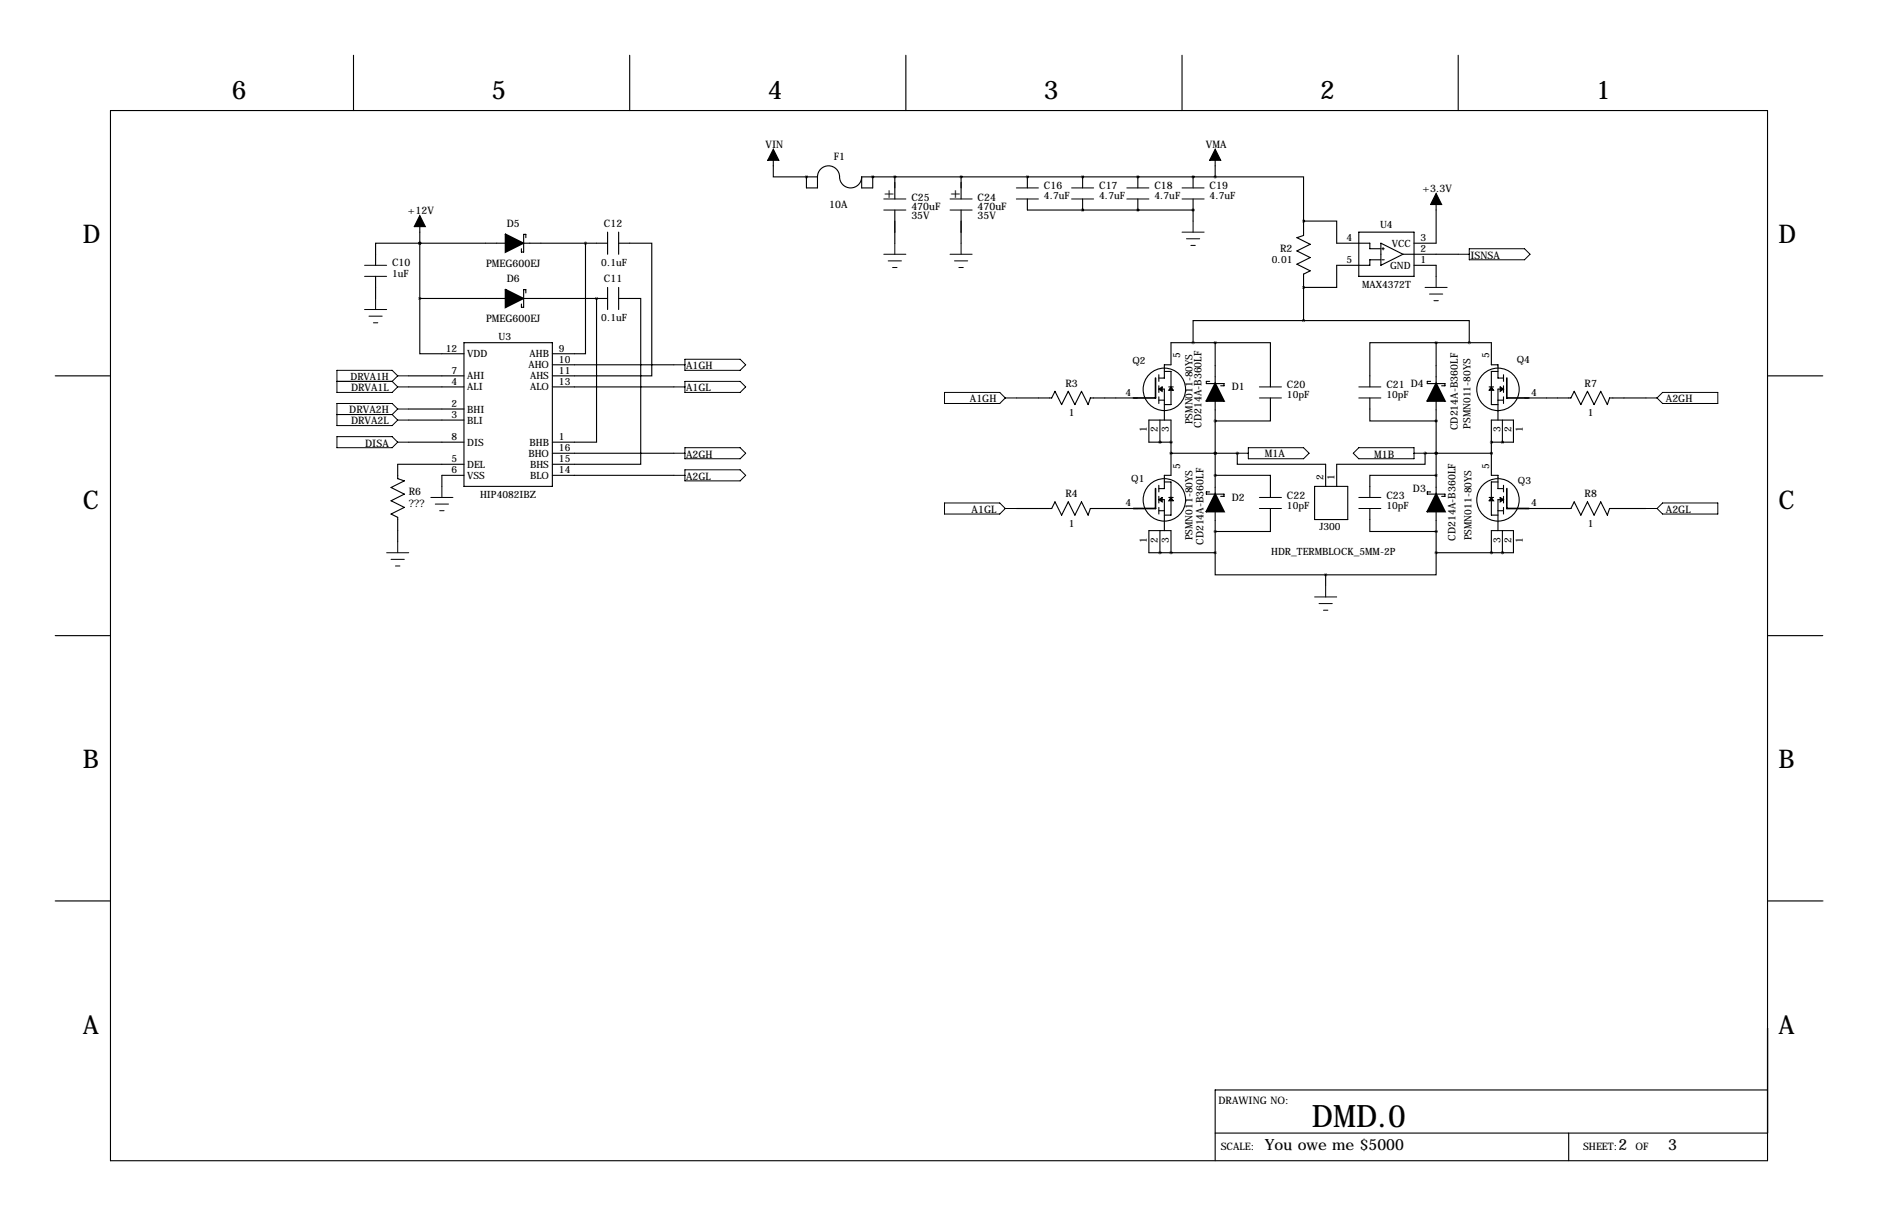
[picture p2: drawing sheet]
<svg xmlns="http://www.w3.org/2000/svg" width="432mm" height="279mm" viewBox="0 0 432 279" stroke-linecap="round" stroke-linejoin="round" font-family="sans-serif">
<g fill="none" stroke="#000" stroke-width=".25">
<path d="M81.3 12.7v12.7M144.8 12.7v12.7M208.3 12.7v12.7M271.8 12.7v12.7M335.3 12.7v12.7M25.4 25.4h381v241.3h-381zM177.8 36.8v3.8h7.6M279.4 36.8v3.8M96.5 55.9h-10.1v5.1M96.5 55.9h.1M96.5 55.9h19.7M96.5 52.1v16.5"/>
<path d="M120.3 55.9h19.4M120.9 54.6v-.8h-.5v4.1h-.5v-.7M134.6 55.9v25.4h-7.6M139.7 53.3v5.1M142.2 55.9h7.7v30.5h-22.9M142.2 53.3v5.1M185.4 40.6h.1M185.4 40.6v2.6h2.6v-2.6M185.4 40.6h2.6M188 40.6a2.54 2.54 0 0 1 2.5-2.5 2.54 2.54 0 0 1 2.5 2.5 2.54 2.54 0 0 0 2.6 2.6 2.54 2.54 0 0 0 2.5-2.6M198.1 40.6v2.6h2.6v-2.6M198.1 40.6h81.3"/>
<path d="M200.7 40.6h.1M205.7 40.6h.1M205.7 40.6v5.1M205.7 48.3v7.6M221 40.6h.1M221 40.6v5.1M221 48.3v7.6M236.2 40.6h.1M236.2 40.6v2.6M236.2 45.7v2.6h38.1M248.9 40.6h.1M248.9 48.3h.1"/>
<path d="M248.9 40.6v2.6M248.9 45.7v2.6M261.6 40.6h.1M261.6 48.3h.1M261.6 40.6v2.6M261.6 45.7v2.6M274.3 40.6h.1M274.3 48.3h.1M274.3 40.6v2.6M274.3 45.7v5.1M279.4 40.6h20.3v10.2M299.7 50.8h.1"/>
<path d="M299.7 50.8h7.6v5.1h7.7v1.3h2.5M299.7 50.8v3.3l-1.5 .5 3 1.5-3 1.6 3 1.5-3 1.5 3 1.5-1.5 .8v10.7M312.4 53.3h12.7v10.2h-12.7zM317.5 59.7h-2.5v1.3h-7.7v5h-7.6M317.5 55.9l5.1 2.5-5.1 2.6zM317.8 59.7h.5M317.8 57.2h.5M318 56.9v.5M322.6 58.4h12.7M330.2 47v8.9h-5.1M86.4 63.5v5.1M96.5 68.6v12.7h10.2"/>
<path d="M96.5 68.6h19.7M106.7 78.7h20.3v33.1h-20.3zM120.3 68.6h19.4M120.9 67.3v-.8h-.5v4.1h-.5v-.8M137.2 68.6h.1M137.2 68.6v33h-10.2M139.7 66v5.1M142.2 68.6h5.1v38.1h-20.3M142.2 66v5.1M279.4 78.7h12.7v10.2M279.4 78.7v9.4M279.4 78.7h-10.2v5.1h-1.5v3.1h-1.3"/>
<path d="M299.7 66h.1M299.7 73.7h-25.4v5M299.7 73.7h38.1v5M325.1 61h5.1v2.5M330.2 78.7h-15.2v10.2M330.2 78.7h12.7v5.1h1.5v3.1h1.3M330.2 78.7v9.4M12.7 86.4h12.7M94 86.4h12.7M94 96.5h12.7M94 88.9h12.7M94 94h12.7"/>
<path d="M127 83.8h27.9M127 88.9h27.9M233.7 91.4h8.1l.8-1.5 1.5 3.1 1.5-3.1 1.5 3.1 1.6-3.1 1.5 3.1 .5-1.6h10.9M266.4 89.4h1.3v7.1M266.4 86.1v1.5M266.4 88.6v1.6M266.4 91.2v1.5M266.4 91.9h1.3M266.7 96.5v5.1M267.7 85.3h1.5v3.6M268.7 88.9h1M269.2 89.7v3.3h-1.5"/>
<path d="M278.1 87.6h-.7v.5h4v.5h-.7M279.4 96.7h.1M279.4 92.2v21.3M292.1 91.4v5.3h-12.7M315 91.4v5.3h15.2M328.9 87.6h-.7v.5h4v.5h-.7M330.2 96.7h.1M330.2 92.2v21.3M342.4 88.9h1M342.9 89.7v3.3h1.5M344.4 85.3h-1.5v3.6M344.4 91.9h1.3"/>
<path d="M345.4 96.5v5.1M345.7 89.4h-1.3v7.1M345.7 86.1v1.5M345.7 88.6v1.6M345.7 91.2v1.5M350.5 91.4h10.7l.7-1.5 1.6 3.1 1.5-3.1 1.5 3.1 1.5-3.1 1.6 3.1 .5-1.6h8.4M406.4 86.4h12.7M94 101.6h12.7M106.7 109.2h-5.1v2.6M106.7 106.7h-15.3v3.3l1.6 .5-3.1 1.5 3.1 1.5-3.1 1.6 3.1 1.5-3.1 1.5 1.5 .8v5.6M127 109.2h27.9M127 104.1h27.9"/>
<path d="M233.7 116.8h8.1l.8-1.5 1.5 3.1 1.5-3.1 1.5 3.1 1.6-3.1 1.5 3.1 .5-1.6h10.9M266.4 114.8h1.3v7.1M266.4 111.5v1.5M266.4 114v1.6M266.4 116.6v1.5M266.4 117.3h1.3M266.7 101.6h.1M267.7 110.7h1.5v3.6M268.7 114.3h1M269.2 101.6h.1M269.2 104.1h.1M269.2 101.6h-5v-5.1h5v12.7h-1.5v3.1h-1.3"/>
<path d="M269.2 115.1v3.3h-1.5M269.2 104.1h15.3M278.1 113h-.7v.5h4v.5h-.7M279.4 104.1h.1M279.4 109.2h12.7v5.1M279.4 117.6v9.4M284.5 104.1h.1M284.5 104.1v2.6h20.3v5.1M292.1 116.8v5.3h-12.7M302.3 111.8h7.6v7.6h-7.6zM315 116.8v5.3h15.2M327.7 104.1v2.6h-20.4v5.1"/>
<path d="M327.7 104.1h.1M327.7 104.1h15.2M328.9 113h-.7v.5h4v.5h-.7M330.2 104.1h.1M330.2 109.2h-15.2v5.1M330.2 117.6v9.4M342.4 114.3h1M342.9 101.6h.1M342.9 104.1h.1M342.9 101.6h5.1v-5.1h-5.1v12.7h1.5v3.1h1.3M342.9 115.1v3.3h1.5M344.4 110.7h-1.5v3.6"/>
<path d="M344.4 117.3h1.3M345.4 101.6h.1M345.7 114.8h-1.3v7.1M345.7 111.5v1.5M345.7 114v1.6M345.7 116.6v1.5M350.5 116.8h10.7l.7-1.5 1.6 3.1 1.5-3.1 1.5 3.1 1.5-3.1 1.6 3.1 .5-1.6h8.4M266.7 127h.1M266.7 121.9v5.1M269.2 127h.1M269.2 127v-5.1h-5v5.1h15.2M279.4 127v5.1h25.4"/>
<path d="M279.4 122.1h.1M304.8 132.1v2.5M330.2 122.1h.1M330.2 127v5.1h-25.4M330.2 127h17.8v-5.1h-5.1v5.1M342.9 127h.1M345.4 127h.1M345.4 121.9v5.1M12.7 146h12.7M406.4 146h12.7M12.7 207h12.7M406.5 207h12.7"/>
<path d="M406.4 250.4h-127v16.3M279.4 260.3h127M360.7 260.3v6.4"/>
<circle cx="267.7" cy="89.5" r="4.9"/>
<circle cx="344.4" cy="89.5" r="4.9"/>
<circle cx="267.7" cy="114.9" r="4.9"/>
<circle cx="344.4" cy="114.9" r="4.9"/>
</g>
<path d="M265.7 86.9v4.5h-5.1M346.5 86.9v4.5h5M265.7 112.3v4.5h-5.1M346.5 112.3v4.5h5" fill="none" stroke="#000" stroke-width=".38"/>
<path d="M177.8 34.3l1.3 2.5h-2.6zM279.4 34.3l1.3 2.5h-2.6zM96.5 49.5l1.3 2.6h-2.6zM330.2 44.4l1.3 2.6h-2.6zM266.4 89.4l.8-.5v1zM269.2 88.9l.5 .8h-1zM342.9 88.9l.5 .8h-1zM344.9 88.9l.8 .5-.8 .5zM266.4 114.8l.8-.5v1zM269.2 114.3l.5 .8h-1zM342.9 114.3l.5 .8h-1zM344.9 114.3l.8 .5-.8 .5z" fill="#000" stroke="#000" stroke-width=".25"/>
<path d="M116.2 53.8l4.1 2.1-4.1 2zM116.2 66.5l4.1 2.1-4.1 2zM279.4 88.1l2 4.1h-4zM330.2 88.1l2 4.1h-4zM279.4 113.5l2 4.1h-4zM330.2 113.5l2 4.1h-4z" fill="#000" stroke="#000" stroke-width=".38"/>
<g fill="none" stroke="#000" stroke-width=".23">
<path d="M203.2 45.7h5.1M203.2 48.3h5.1M203.2 58.4h5.1M204.2 59.9h3.1M205.7 55.9v2.5M218.4 45.7h5.1M218.4 48.3h5.1M218.4 58.4h5.1M219.5 59.9h3M221 55.9v2.5M233.7 43.2h5.1M233.7 45.7h5.1"/>
<path d="M246.4 43.2h5.1M246.4 45.7h5.1M259.1 43.2h5.1M259.1 45.7h5.1M271.8 43.2h5.1M271.8 45.7h5.1M271.8 53.3h5.1M272.8 54.9h3M273.8 56.4h1M274.3 50.8v2.5M335.3 58.4h2.5M337.8 57.2h12.7l1.3 1.2-1.3 1.3h-12.7z"/>
<path d="M83.8 61h5.1M83.8 63.5h5.1M83.8 71.1h5.1M84.8 72.6h3.1M85.9 74.2h1M86.4 68.6v2.5M205.2 61.5h1M220.5 61.5h1M327.7 66h5M328.7 67.6h3M329.7 69.1h1M330.2 63.5v2.5"/>
<path d="M77.5 87.6h12.7M77.5 95.2h12.7M90.2 87.6l1.2 1.3M90.2 95.2l1.2 1.3M91.4 88.9h2.6M91.4 86.4l-1.2-1.3h-12.7v5.1h12.7l1.2-1.3M91.4 86.4h2.6M91.4 86.4l-1.2 1.2M91.4 94l-1.2-1.3h-12.7v5.1h12.7l1.2-1.3M91.4 94h2.6M91.4 94l-1.2 1.2M91.4 96.5h2.6"/>
<path d="M154.9 88.9h2.6M154.9 83.8h2.6M157.5 82.5h12.7l1.2 1.3-1.2 1.3h-12.7zM157.5 87.6h12.7l1.2 1.3-1.2 1.3h-12.7zM217.2 90.2h12.7l1.2 1.2-1.2 1.3h-12.7zM231.1 91.4h2.6M289.6 88.9h5M289.6 91.4h5M312.4 88.9h5.1M312.4 91.4h5.1M378.5 91.4h2.5M382.3 90.2h12.7v2.5h-12.7l-1.3-1.3z"/>
<path d="M77.5 100.3h12.7l1.2 1.3-1.2 1.3h-12.7zM91.4 101.6h2.6M99.1 114.3h5M100.1 115.8h3M101.1 117.3h1M101.6 111.8v2.5M154.9 104.1h2.6M154.9 109.2h2.6M157.5 102.9h12.7l1.2 1.2-1.2 1.3h-12.7zM157.5 107.9h12.7l1.2 1.3-1.2 1.3h-12.7zM217.2 115.6h12.7l1.2 1.2-1.2 1.3h-12.7zM231.1 116.8h2.6"/>
<path d="M284.5 104.1h2.5M287 102.9h12.7l1.3 1.2-1.3 1.3h-12.7zM289.6 114.3h5M289.6 116.8h5M312.4 114.3h5.1M312.4 116.8h5.1M312.4 102.9h12.7v2.5h-12.7l-1.3-1.3zM325.1 104.1h2.6M378.5 116.8h2.5M382.3 115.6h12.7v2.5h-12.7l-1.3-1.3zM88.9 127h5.1M89.9 128.5h3.1"/>
<path d="M90.9 130h1M91.4 124.5v2.5M302.3 137.2h5M303.3 138.7h3M304.8 134.6v2.6M304.3 140.2h1"/>
</g>
<path d="M269.2 101.6a.05 .05 0 0 0 .1 0 .05 .05 0 0 0-.1 0zM269.2 127a.05 .05 0 0 0 .1 0 .05 .05 0 0 0-.1 0zM345.4 101.6a.05 .05 0 0 0 .1 0 .05 .05 0 0 0-.1 0zM345.4 127a.05 .05 0 0 0 .1 0 .05 .05 0 0 0-.1 0zM269.2 104.1a.05 .05 0 0 0 .1 0 .05 .05 0 0 0-.1 0zM137.1 68.6a.05 .05 0 0 0 .1 0 .05 .05 0 0 0-.1 0zM200.6 40.6a.05 .05 0 0 0 .1 0 .05 .05 0 0 0-.1 0zM205.7 40.6a.05 .05 0 0 0 .1 0 .05 .05 0 0 0-.1 0zM327.6 104.1a.05 .05 0 0 0 .1 0 .05 .05 0 0 0-.1 0z" fill="#000" stroke="#000" stroke-width=".63"/>
<text font-size="7.1" x="301.6" y="259">DMD.0</text>
<g font-size="5.9">
<text x="53.3" y="22.9">6</text>
<text x="113" y="22.9">5</text>
<text x="176.5" y="22.9">4</text>
<text x="240" y="22.9">3</text>
<text x="303.5" y="22.9">2</text>
<text x="367" y="22.9">1</text>
<text x="19" y="55.9">D</text>
<text x="408.9" y="55.9">D</text>
<text x="19" y="116.8">C</text>
<text x="408.9" y="116.8">C</text>
<text x="19" y="176.5">B</text>
<text x="408.9" y="176.5">B</text>
<text x="19" y="237.5">A</text>
<text x="408.9" y="237.5">A</text>
</g>
<g font-size="3.6">
<text x="203.2" y="45.5">+</text>
<text x="218.4" y="45.5">+</text>
<text x="290.8" y="264.1">You owe me $5000</text>
<text x="372.1" y="264.1">2</text>
<text x="383.5" y="264.1">3</text>
</g>
<g font-size="2.4">
<text x="176" y="34">VIN</text>
<text x="277.3" y="34">VMA</text>
<text x="191.7" y="36.8">F1</text>
<text x="190.7" y="47.9">10A</text>
<text x="209.5" y="46.2">C25</text>
<text x="224.8" y="46.2">C24</text>
<text x="240" y="43.4">C16</text>
<text x="252.7" y="43.4">C17</text>
<text x="265.4" y="43.4">C18</text>
<text x="278.1" y="43.4">C19</text>
<text x="327.1" y="44.2">+3.3V</text>
<text x="93.8" y="49.3">+12V</text>
<text x="116.5" y="52.1">D5</text>
<text x="138.9" y="52.1">C12</text>
<text x="209.5" y="50.4">35V</text>
<text x="209.5" y="48.1">470uF</text>
<text x="224.8" y="50.4">35V</text>
<text x="224.8" y="48.1">470uF</text>
<text x="294.3" y="57.9">R2</text>
<text x="338.1" y="59.4">ISNSA</text>
<text x="90.2" y="61.2">C10</text>
<text x="111.8" y="61.4">PMEG600EJ</text>
<text x="116.5" y="64.8">D6</text>
<text x="138.9" y="64.8">C11</text>
<text x="111.8" y="74.1">PMEG600EJ</text>
<text x="80.7" y="89.9">DRVA1L</text>
<text x="157.7" y="84.8">A1GH</text>
<text x="157.7" y="89.9">A1GL</text>
<text x="245" y="88.9">R3</text>
<text x="283.2" y="89.6">D1</text>
<text x="295.9" y="89.2">C20</text>
<text x="318.8" y="89.2">C21 D4</text>
<text x="364.3" y="88.9">R7</text>
<text x="80.3" y="95">DRVA2H</text>
<text x="223" y="92.5">A1GH</text>
<text x="383" y="92.5">A2GH</text>
<text x="80.7" y="97.5">DRVA2L</text>
<text x="276.2" y="98.3" transform="rotate(-90 276.2 98.3)">CD214A-B360LF</text>
<text x="335.2" y="98.8" transform="rotate(-90 335.2 98.8)">CD214A-B360LF</text>
<text x="84" y="102.6">DISA</text>
<text x="157.7" y="105.2">A2GH</text>
<text x="290.8" y="104.9">M1A</text>
<text x="316" y="105.2">M1B</text>
<text x="94" y="113.8">R6</text>
<text x="157.7" y="110.2">A2GL</text>
<text x="324.9" y="113">D3</text>
<text x="94" y="116.5">???</text>
<text x="223.4" y="117.9">A1GL</text>
<text x="245" y="114.3">R4</text>
<text x="283.2" y="115">D2</text>
<text x="295.9" y="114.6">C22</text>
<text x="318.8" y="114.6">C23</text>
<text x="364.3" y="114.3">R8</text>
<text x="383" y="117.9">A2GL</text>
<text x="276.7" y="125.2" transform="rotate(-90 276.7 125.2)">CD214A-B360LF</text>
<text x="334.7" y="124.2" transform="rotate(-90 334.7 124.2)">CD214A-B360LF</text>
<text x="280.2" y="253.7">DRAWING NO:</text>
<text x="280.7" y="264.2">SCALE:</text>
<text x="364" y="264.2">SHEET:</text>
<text x="376.1" y="264.2">OF</text>
</g>
<g font-size="2.3">
<text x="240" y="45.8">4.7uF</text>
<text x="252.7" y="45.8">4.7uF</text>
<text x="265.4" y="45.8">4.7uF</text>
<text x="278.1" y="45.8">4.7uF</text>
<text x="317.3" y="52.3">U4</text>
<text x="309.6" y="55.4">4</text>
<text x="320" y="56.7">VCC</text>
<text x="326.6" y="55.4">3</text>
<text x="326.6" y="57.9">2</text>
<text x="90.2" y="63.6">1uF</text>
<text x="138.3" y="61">0.1uF</text>
<text x="292.4" y="60.5">0.01</text>
<text x="309.6" y="60.5">5</text>
<text x="319.6" y="61.8">GND</text>
<text x="326.6" y="60.5">1</text>
<text x="313.2" y="66.1">MAX4372T</text>
<text x="138.3" y="73.7">0.1uF</text>
<text x="102.5" y="80.8">12</text>
<text x="107.4" y="82.1">VDD</text>
<text x="114.6" y="78.2">U3</text>
<text x="121.8" y="82.1">AHB</text>
<text x="128.5" y="83.3">10</text>
<text x="128.5" y="80.8">9</text>
<text x="260.4" y="83.6">Q2</text>
<text x="271.4" y="82.3" transform="rotate(-90 271.4 82.3)">5</text>
<text x="342.4" y="82.3" transform="rotate(-90 342.4 82.3)">5</text>
<text x="348.8" y="83.3">Q4</text>
<text x="80.6" y="87.4">DRVA1H</text>
<text x="103.8" y="88.4">4</text>
<text x="103.8" y="85.9">7</text>
<text x="107.4" y="89.7">ALI</text>
<text x="107.4" y="87.2">AHI</text>
<text x="121.5" y="84.6">AHO</text>
<text x="121.9" y="89.7">ALO</text>
<text x="121.9" y="87.2">AHS</text>
<text x="128.5" y="88.4">13</text>
<text x="128.5" y="85.9">11</text>
<text x="103.8" y="93.5">2</text>
<text x="107.4" y="94.8">BHI</text>
<text x="245.7" y="95.6">1</text>
<text x="258.8" y="90.9">4</text>
<text x="295.9" y="91.5">10pF</text>
<text x="318.8" y="91.5">10pF</text>
<text x="352" y="90.9">4</text>
<text x="365.1" y="95.6">1</text>
<text x="103.8" y="96">3</text>
<text x="103.8" y="101.1">8</text>
<text x="107.4" y="97.3">BLI</text>
<text x="128.5" y="101.1">1</text>
<text x="263.7" y="99.4" transform="rotate(-90 263.7 99.4)">1</text>
<text x="266.2" y="99.4" transform="rotate(-90 266.2 99.4)">2</text>
<text x="268.7" y="99.4" transform="rotate(-90 268.7 99.4)">3</text>
<text x="274.2" y="97.5" transform="rotate(-90 274.2 97.5)">PSMN011-80YS</text>
<text x="338.1" y="98.5" transform="rotate(-90 338.1 98.5)">PSMN011-80YS</text>
<text x="345" y="99.4" transform="rotate(-90 345 99.4)">3</text>
<text x="347.6" y="99.4" transform="rotate(-90 347.6 99.4)">2</text>
<text x="350.1" y="99.4" transform="rotate(-90 350.1 99.4)">1</text>
<text x="103.8" y="106.2">5</text>
<text x="107.4" y="107.5">DEL</text>
<text x="107.4" y="102.4">DIS</text>
<text x="121.5" y="104.9">BHO</text>
<text x="121.8" y="102.4">BHB</text>
<text x="121.9" y="107.5">BHS</text>
<text x="128.5" y="103.6">16</text>
<text x="128.5" y="106.2">15</text>
<text x="271.4" y="107.7" transform="rotate(-90 271.4 107.7)">5</text>
<text x="342.4" y="107.7" transform="rotate(-90 342.4 107.7)">5</text>
<text x="103.8" y="108.7">6</text>
<text x="107.4" y="110">VSS</text>
<text x="121.9" y="110">BLO</text>
<text x="128.5" y="108.7">14</text>
<text x="260.1" y="110.7">Q1</text>
<text x="304.3" y="110.2" transform="rotate(-90 304.3 110.2)">2</text>
<text x="306.8" y="110.2" transform="rotate(-90 306.8 110.2)">1</text>
<text x="349" y="111.3">Q3</text>
<text x="110.4" y="114.4">HIP4082IBZ</text>
<text x="258.8" y="116.3">4</text>
<text x="295.9" y="116.9">10pF</text>
<text x="318.8" y="116.9">10pF</text>
<text x="352" y="116.3">4</text>
<text x="245.7" y="121">1</text>
<text x="263.7" y="124.8" transform="rotate(-90 263.7 124.8)">1</text>
<text x="266.2" y="124.8" transform="rotate(-90 266.2 124.8)">2</text>
<text x="268.7" y="124.8" transform="rotate(-90 268.7 124.8)">3</text>
<text x="274.2" y="124.2" transform="rotate(-90 274.2 124.2)">PSMN011-80YS</text>
<text x="303.4" y="121.7">J300</text>
<text x="338.3" y="124.2" transform="rotate(-90 338.3 124.2)">PSMN011-80YS</text>
<text x="345" y="124.8" transform="rotate(-90 345 124.8)">3</text>
<text x="347.6" y="124.8" transform="rotate(-90 347.6 124.8)">2</text>
<text x="350.1" y="124.8" transform="rotate(-90 350.1 124.8)">1</text>
<text x="365.1" y="121">1</text>
<text x="292.3" y="127.6">HDR_TERMBLOCK_5MM-2P</text>
</g>
</svg>
